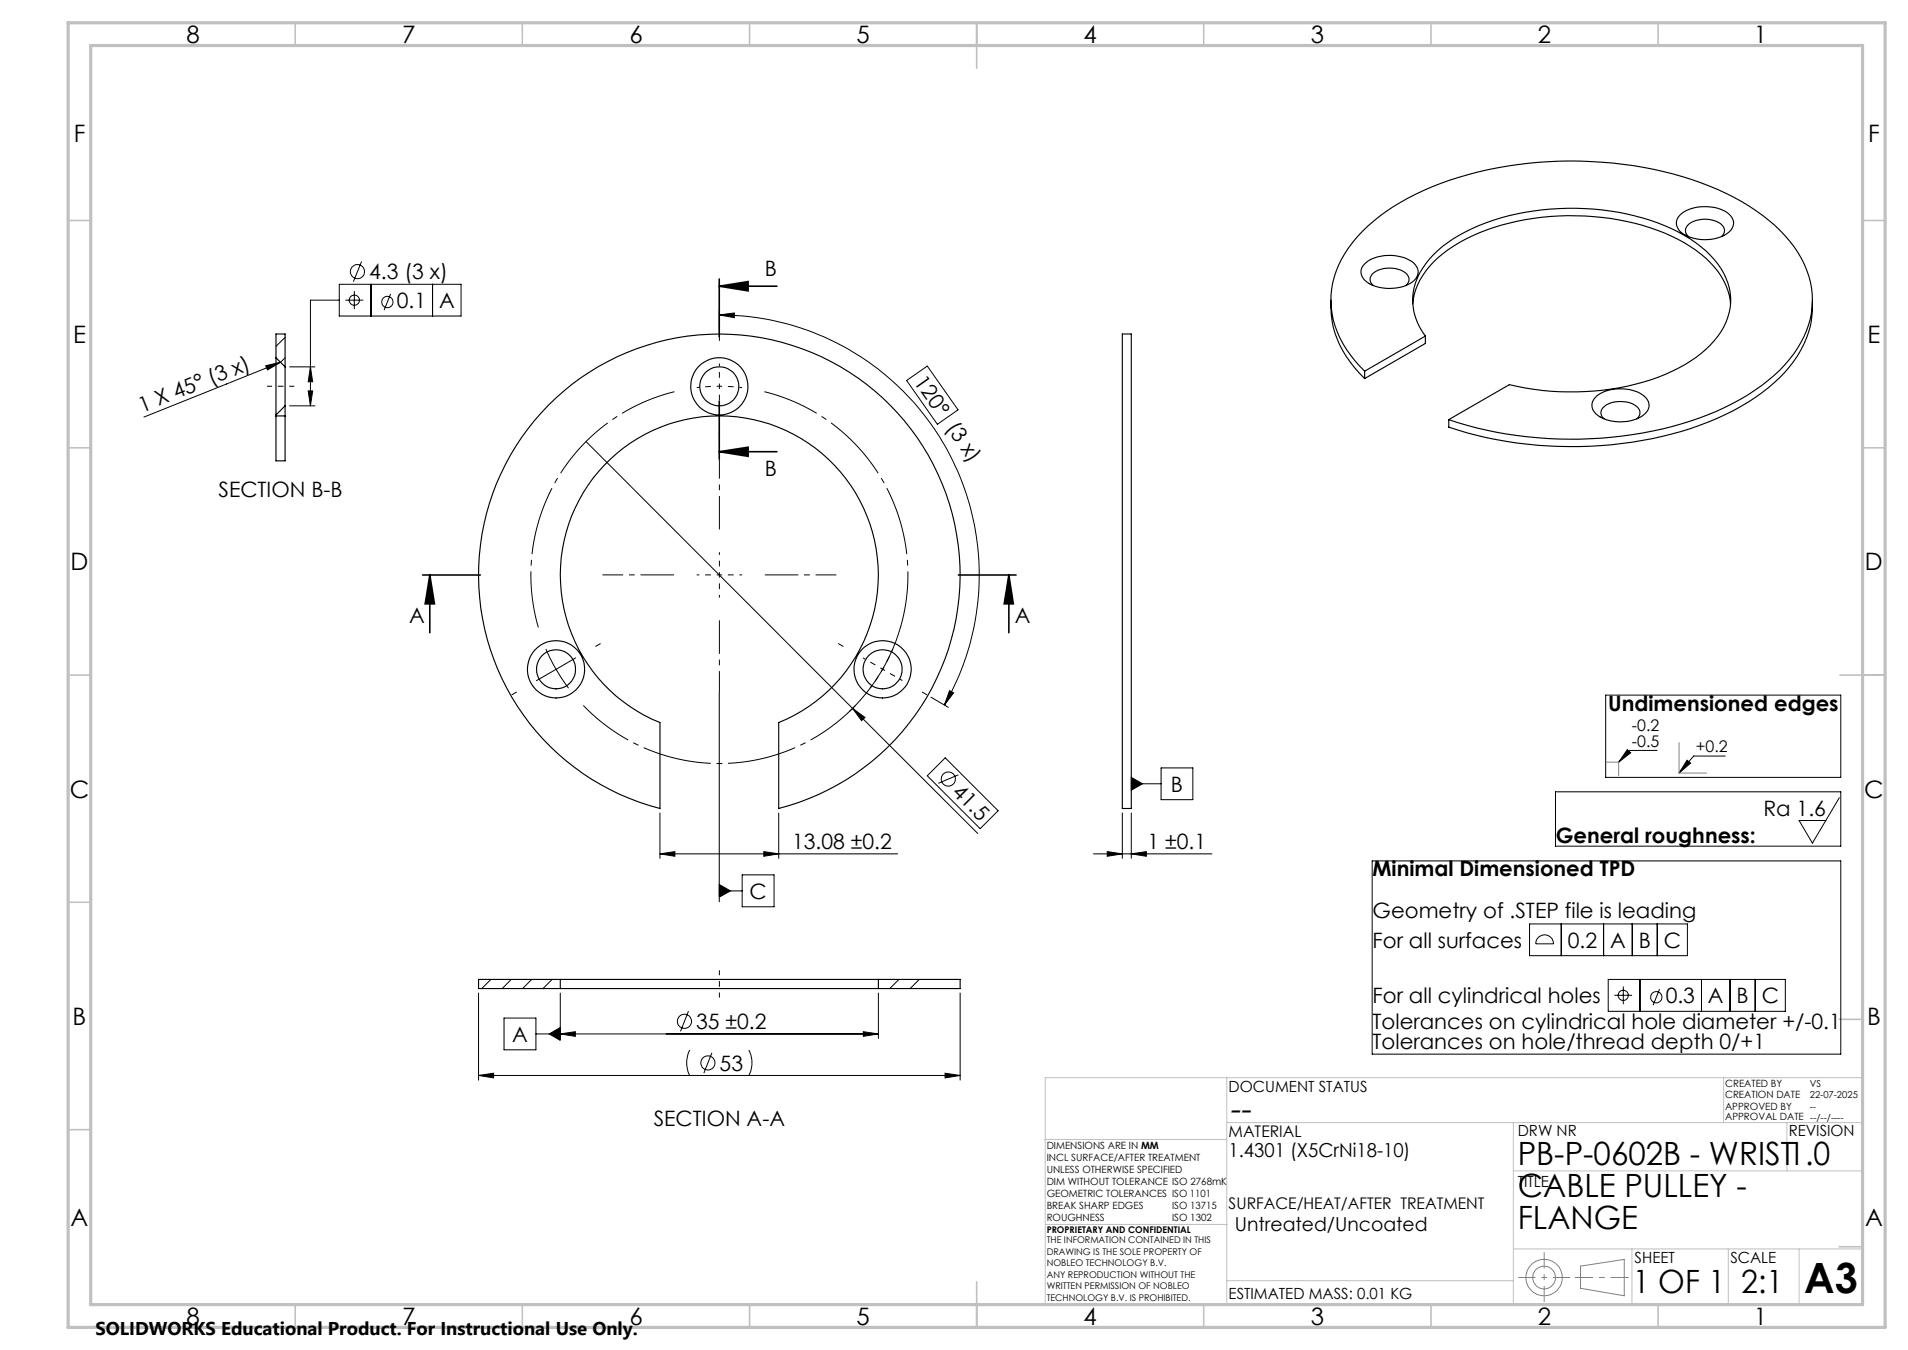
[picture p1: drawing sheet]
<svg xmlns="http://www.w3.org/2000/svg" width="420mm" height="297mm" viewBox="0 0 420 297" stroke-linecap="round" stroke-linejoin="round" font-family="sans-serif">
<g fill="none" stroke="#000" stroke-width=".22">
<path d="M79.6 57.5l-1.8 4.5M61.8 79.7l-30.1 12.1M62.8 74.2l-2.1 2M62.8 78.7l-1 1M74.7 66h-6.4v23.3M74.7 62.5h26.8v7h-26.8zM76 66h4M78 64.1v3.9M81.7 62.5v7M86 64.7l-1.4 3.5M95.2 62.5v7M158.3 69.3l3.3-.4v1z"/>
<path d="M158.3 69.3a57.2 57.2 0 0 1 49.6 85.8M158.3 68.3v4.4M58.5 80.5l3.3-.8-2.9 1.7zM63.7 80.7h5.6M63.7 89.3h5.6M67.8 86h1l-.5 3.3zM68.3 80.7l.5 3.3h-1zM129 97.2l58.7 58.7M199.6 83.7l4.5-3.2 6.8 9.7-4.6 3.1zM198.3 137.8a41.2 41.2 0 0 1-11.3 18.7M120.2 142.8l2.2 4.4M122.4 147.2l2.8 4.2"/>
<path d="M122.4 147.2l-4.3 2.6M126.7 144.7l-4.3 2.5M158.3 152.3v46.1M187.7 155.9l2.7 1.9-.7 .7zM187.7 155.9l27.5 27.5M204.9 153.4l3.8 2.2M209 151.9l.9 .5-2 2.7zM353.4 152.9h51.8v18.1h-51.8zM145.3 178.9v9.9M171.4 178.9v9.9M204.1 170.7l4-4 11.6 11.7-3.9 3.9zM211 170.5l-4.4 1.8"/>
<path d="M247.1 178.9v9.9M249 171l2.5 1.4-2.5 1.4zM249 178.9v9.9M249 172.4h6.6M255.6 168.9h7v7h-7zM342.4 174.2h62.8v12h-62.8zM358.2 164.9l.8 .7-2.7 2.1zM364.8 165.1h-6l-2.5 2.6M371.4 167.2l.7 .7-2.5 2.2zM379.8 166.3h-7l-3.2 3.8M404.9 175.5l-5.9 10-3-5h5.9M145.3 187.9l3.3-.5v1z"/>
<path d="M145.3 187.9h52.3M158.3 194.6l2.5 1.4-2.5 1.4zM158.3 196h5.1M163.4 192.5h7v7h-7zM168.1 187.4l3.3 .5-3.3 .5zM240.7 187.9h26.1M243.7 187.4l3.4 .5-3.4 .5zM249 187.9l3.3-.5v1zM302 189.4h103.2v42.5h-103.2zM105.3 218.5v19.1M108.1 215.5l-2.1 2M112.5 215.5l-1.9 2"/>
<path d="M117.1 215.5l-2.1 2M121.5 215.5l-2 2M123.3 218.5v10M193.4 215.5h.1M193.4 218.5v10M197.9 215.5l-2 2M202.4 215.5l-2.1 2M211.3 218.5v19.1M336.7 203.3h34.7v7h-34.7zM338.7 206.2a1.99 1.99 0 0 1 2.1-.3 1.99 1.99 0 0 1 1.2 1.7h-3.9a1.92 1.92 0 0 1 .6-1.4zM343.7 203.3v7M353 203.3v7"/>
<path d="M354 215.5h39v7h-39zM355.4 219h3.9M357.3 217v3.9M359.3 203.3v7M361 215.5v7M364.8 203.3v7M365.3 217.6l-1.4 3.6M374.5 215.5v7M380.8 215.5v7M386.4 215.5v7M105.3 236.6l3.4-.5v1zM105.3 236.6h106"/>
<path d="M110.9 224h7.1v7h-7.1zM118 227.5h75.4M120.9 227.5l2.4-1.4v2.8zM123.3 227.5l3.3-.5v1zM151.6 222.5l-1.8 4.4M151.8 231a6.2 6.2 0 0 0 0 5.6M156.7 231.6l-1.8 4.5M164.9 231a6.2 6.2 0 0 1 0 5.6M190 227l3.4 .5-3.4 .5zM208 236.1l3.3 .5-3.3 .5z"/>
<circle cx="78.7" cy="59.7" r="1.55"/>
<circle cx="78" cy="66" r="1.12"/>
<circle cx="85.3" cy="66.4" r="1.24"/>
<circle cx="208.7" cy="171.4" r="1.56"/>
<circle cx="357.3" cy="219" r="1.13"/>
<circle cx="364.6" cy="219.4" r="1.24"/>
<circle cx="150.7" cy="224.7" r="1.56"/>
<circle cx="155.8" cy="233.9" r="1.55"/>
</g>
<g fill="none" stroke="#808080" stroke-width=".22">
<path d="M353.6 167.7h2.7v2.9M369.6 163.4v6.7h6.1M347.9 278.5l9.6-1.4v8l-9.6-1.7z"/>
<circle cx="339.9" cy="281" r="2.51"/>
<circle cx="339.9" cy="281.1" r="4"/>
</g>
<path d="M334.2 281h11.4" fill="none" stroke="#808080" stroke-width=".22" stroke-dasharray="15.2 1.3 1.3 1.3" stroke-dashoffset="11.4" stroke-linecap="butt"/>
<path d="M339.9 275.5v10.9" fill="none" stroke="#808080" stroke-width=".22" stroke-dasharray="15.2 1.3 1.3 1.3" stroke-dashoffset="11.7" stroke-linecap="butt"/>
<path d="M346.7 281h11.8" fill="none" stroke="#808080" stroke-width=".22" stroke-dasharray="15.2 1.3 1.3 1.3" stroke-dashoffset="11.2" stroke-linecap="butt"/>
<g fill="none" stroke="#c0c0c0" stroke-width=".22">
<path d="M270.1 237.1v49.9M379.4 237.1v9.9M410.1 237.1h-180v49.9M230 250.7h40M270.1 247h140M333.1 257.6h77M333.1 247v40M393.3 247v10.6M230.2 269.4h39.9M333.1 274.8h77M359.2 274.8v12.2M380.4 274.8v12.2"/>
<path d="M396 274.8v12.2M270.1 281.8h63"/>
</g>
<g fill="none" stroke="#c0c0c0" stroke-width=".35">
<path d="M65 5v5M115 5v5M165 5v5M215 5v10M265 5v5M315 5v5M365 5v5M15 48.5h5M410 48.5h5M15 98.5h5M410 98.5h5M15 148.5h5"/>
<path d="M405 148.5h10M15 198.5h5M404.8 224.3h5M15 248.5h5M404.8 274.3h5M65 287v5M115 287v5M165 287v5M215 282v10M265 287v5M315 287v5M365 287v5"/>
</g>
<path d="M15 5h400v287h-400zM20 10h390v277h-390z" fill="none" stroke="#c0c0c0" stroke-width=".7"/>
<g fill="#000">
<path d="M58.5 80.5l3.3-.8-2.9 1.7zM187.7 155.9l2.7 1.9-.7 .7z"/>
<path d="M158.3 63l6.4-1.1v2.1zM158.3 99.4l6.4-1v2z"/>
<path d="M222.1 126.5l1 6.4h-2zM94.6 126.5l1 6.4h-2z"/>
<path d="M209 151.9l.9 .5-2 2.7zM158.3 69.3l3.3-.4v1z"/>
<path d="M371.4 167.2l.7 .7-2.5 2.2zM358.2 164.9l.8 .7-2.7 2.1z"/>
<path d="M145.3 187.9l3.3-.5v1zM168.1 187.4l3.3 .5-3.3 .5z"/>
<path d="M158.3 194.6l2.5 1.4-2.5 1.4zM243.7 187.4l3.4 .5-3.4 .5zM249 187.9l3.3-.5v1zM249 171l2.5 1.4-2.5 1.4zM123.3 227.5l3.3-.5v1zM190 227l3.4 .5-3.4 .5zM105.3 236.6l3.4-.5v1zM208 236.1l3.3 .5-3.3 .5zM120.9 227.5l2.4 1.4v-2.8zM68.3 80.7l.5 3.3h-1zM67.8 86h1l-.5 3.3z"/>
</g>
<g fill="none" stroke="#000" stroke-width=".25">
<path d="M300.4 58.1a8.4 8.4 0 0 1 7.5-1.7 4.9 4.9 0 0 1 4.3 3.1 3.4 3.4 0 0 1-2.6 3.3 9.8 9.8 0 0 1-8.7-.7 2.48 2.48 0 0 1-.5-4zM369.8 47.3a9.2 9.2 0 0 1 10.2-.6 2.6 2.6 0 0 1 1.6 2.3 2.6 2.6 0 0 1-1.4 2.4 9.3 9.3 0 0 1-10.3-.5 2.4 2.4 0 0 1-.1-3.6zM371.7 52.1a1.79 1.79 0 0 1 .6-3.1 6.2 6.2 0 0 1 6.8 .6 1.59 1.59 0 0 1-.2 2.5M60.7 78.7v12.6M60.7 78.7v-5.2h2.1v7.2M60.7 78.7l2.1 2M247.1 73.5h1.9v104.4h-1.9zM292.9 66a21 21 0 0 0 6.4 16.1l1.1 1.2M302.3 62.8a1.77 1.77 0 0 1 .5-3.1 6.3 6.3 0 0 1 6.9 .6 1.65 1.65 0 0 1-.2 2.5M311 66.8a16.8 16.8 0 0 1 7.7-11.8 47.7 47.7 0 0 1 26.4-7.6 49.8 49.8 0 0 1 26.9 6.8 18.8 18.8 0 0 1 8.6 10.7l.3 1.9M313.8 73.9a12.6 12.6 0 0 1 .1-15.9 29.7 29.7 0 0 1 14.9-9.6 56.8 56.8 0 0 1 39.1 1.9 25.1 25.1 0 0 1 11.5 9.8 12.6 12.6 0 0 1-2.1 14.9 32.8 32.8 0 0 1-17.4 9.6 59.2 59.2 0 0 1-27.7 0l-13.3 7.7M313.8 73.9l-13.4 7.8"/>
<path d="M313.8 73.9v1.7l-13.4 7.7M399 66a21.7 21.7 0 0 1-7.3 17.1 52.8 52.8 0 0 1-23.8 12.4 88.1 88.1 0 0 1-49-1.5v-1.7M60.7 91.5v9.9h2.1v-9.9M60.7 91.5h2.1M60.7 91.3v.2M62.8 80.7v8.6M62.8 89.3l-2.1 2M62.8 89.3v2.2M120.7 89.1a53 53 0 0 1 83.7 11.1 53 53 0 0 1-33 77.7v-18.9a35 35 0 0 0 14.8-53.7 35 35 0 0 0-55.7 0 35 35 0 0 0 14.8 53.7v18.9a53 53 0 0 1-24.6-88.8zM300.4 81.7a21.9 21.9 0 0 1-7.4-15.3 21.3 21.3 0 0 1 6.9-15.5 51.9 51.9 0 0 1 23.4-12.5 87.3 87.3 0 0 1 53 2.6 43.8 43.8 0 0 1 17.7 12.1 19.2 19.2 0 0 1 .8 24.8 41.2 41.2 0 0 1-16.9 12.5 86.1 86.1 0 0 1-54.9 3.2l-4.1-1.3M300.4 81.7v1.6M351.6 87a9.5 9.5 0 0 1 10.3 .1 2.5 2.5 0 0 1-.3 4.4 9.3 9.3 0 0 1-10.3-.5 2.5 2.5 0 0 1 .3-4z"/>
<path d="M353.1 92.1a1.64 1.64 0 0 1 .1-2.7 6.3 6.3 0 0 1 7.3 .3 1.65 1.65 0 0 1-.2 2.4M123.3 215.5h70.1M123.3 217.5h70.1M123.3 215.5v2M123.3 215.5h-18v2h18M193.4 215.5h17.9v2h-17.9M193.4 215.5v2"/>
<circle cx="158.3" cy="85" r="6.3"/>
<circle cx="158.3" cy="85" r="4.3"/>
<circle cx="122.4" cy="147.2" r="4.3"/>
<circle cx="122.4" cy="147.3" r="6.3"/>
<circle cx="194.3" cy="147.3" r="6.3"/>
<circle cx="194.3" cy="147.2" r="4.3"/>
</g>
<path d="M158.4 85l-5 .3M158.4 85l4.9 .3M158.4 85v-5M158.4 85v5M158.4 126.5v-5M158.4 126.5h-5M158.4 126.5v5M158.4 126.5h5M194.3 147.2l2.2-4.4M194.3 147.2l-2.8 4.2M194.3 147.2l4.3 2.5M194.3 147.2l-4.3-2.5" fill="none" stroke="#000" stroke-width=".22" stroke-dasharray="15.2 1.3 1.3 1.3" stroke-dashoffset="14.6" stroke-linecap="butt"/>
<path d="M148.5 86.2a41.5 41.5 0 0 0-30 51.9M198.2 138.1a41.5 41.5 0 0 0-29.9-51.9M128.4 155.2a41.5 41.5 0 0 0 59.9 0" fill="none" stroke="#000" stroke-width=".22" stroke-dasharray="15.2 1.3 1.3 1.3" stroke-dashoffset="2.7" stroke-linecap="butt"/>
<path d="M158.3 63l6.4-1.1v2.1zM158.3 63h12.7M158.3 61.4v12.7M158.3 99.4l6.4-1v2zM158.3 88.3v12.7M158.3 99.4h12.7M93 126.5h12.7M94.6 126.5l1 6.4h-2zM94.6 126.5v12.7M211 126.5h12.7M222.1 126.5l1 6.4h-2zM222.1 126.5v12.7" fill="none" stroke="#000" stroke-width=".35"/>
<path d="M158.4 75v-1.3M158.4 95v1.3M113.8 152.2l-1.2 .7M131.1 142.2l1.1-.6M185.6 142.2l-1.1-.6M203 152.2l1.1 .7" fill="none" stroke="#000" stroke-width=".22" stroke-dasharray="15.2 1.3 1.3 1.3" stroke-linecap="butt"/>
<path d="M158.4 116.5v-15.8M148.4 126.5h-15.8M158.4 136.5v15.7M168.4 126.5h15.7" fill="none" stroke="#000" stroke-width=".22" stroke-dasharray="15.2 1.3 1.3 1.3" stroke-dashoffset="7.9" stroke-linecap="butt"/>
<path d="M58.8 85h6M158.4 213.5v6" fill="none" stroke="#000" stroke-width=".22" stroke-dasharray="15.2 1.3 1.3 1.3" stroke-dashoffset="14.1" stroke-linecap="butt"/>
<text font-size="9.2" x="397.2" y="284.5">A3</text>
<text font-size="7.3" x="270.4" y="246.3">--</text>
<g font-size="7.1">
<text x="334.1" y="256.2">PB-P-0602B - WRIST</text>
<text x="393.6" y="256.2">1.0</text>
<text x="334.1" y="263.3">CABLE PULLEY -</text>
<text x="334.1" y="270.3">FLANGE</text>
<text x="359.4" y="284.5">1 OF 1</text>
<text x="383.3" y="284.5">2:1</text>
</g>
<g font-size="5.3">
<text x="41" y="9.5">8</text>
<text x="88.5" y="9.5">7</text>
<text x="138.5" y="9.5">6</text>
<text x="188.5" y="9.5">5</text>
<text x="238.5" y="9.5">4</text>
<text x="288.5" y="9.5">3</text>
<text x="338.5" y="9.5">2</text>
<text x="386" y="9.5">1</text>
<text x="16.2" y="31.3">F</text>
<text x="411.2" y="31.3">F</text>
<text x="16.1" y="75.5">E</text>
<text x="411.1" y="75.5">E</text>
<text x="15.5" y="125.5">D</text>
<text x="410.5" y="125.5">D</text>
<text x="15.4" y="175.5">C</text>
<text x="410.4" y="175.5">C</text>
<text x="16" y="225.5">B</text>
<text x="411" y="225.5">B</text>
<text x="15.5" y="269.8">A</text>
<text x="410.5" y="269.8">A</text>
<text x="41" y="291.5">8</text>
<text x="88.5" y="291.5">7</text>
<text x="138.5" y="291.5">6</text>
<text x="188.5" y="291.5">5</text>
<text x="238.5" y="291.5">4</text>
<text x="288.5" y="291.5">3</text>
<text x="338.5" y="291.5">2</text>
<text x="386" y="291.5">1</text>
</g>
<g font-size="4.7">
<text x="81.3" y="61.5">4.3 (3 x)</text>
<text x="168.4" y="60.8">B</text>
<text x="87.3" y="67.8">0.1</text>
<text x="96.7" y="67.8">A</text>
<text x="201" y="84" transform="rotate(55 201 84)">120° (3 x)</text>
<text x="31.3" y="90.8" transform="rotate(-22 31.3 90.8)">1 X 45° (3 x)</text>
<text x="168.4" y="104.7">B</text>
<text x="48.1" y="109.4">SECTION B-B</text>
<text x="90.1" y="137">A</text>
<text x="223.4" y="137">A</text>
<text x="354" y="156.4">Undimensioned edges</text>
<text x="209.4" y="174.4" transform="rotate(45 209.4 174.4)">41.5</text>
<text x="257.8" y="174.2">B</text>
<text x="388.2" y="179.5">Ra 1.6</text>
<text x="342.5" y="185.5">General roughness:</text>
<text x="174.4" y="186.8">13.08 ±0.2</text>
<text x="252.6" y="186.8">1 ±0.1</text>
<text x="165" y="197.7">C</text>
<text x="302.1" y="192.8">Minimal Dimensioned TPD</text>
<text x="302.1" y="201.9">Geometry of .STEP file is leading</text>
<text x="302.1" y="208.5">For all surfaces</text>
<text x="345.1" y="208.5">0.2</text>
<text x="354.4" y="208.5">A</text>
<text x="360.7" y="208.5">B</text>
<text x="366.3" y="208.5">C</text>
<text x="302.1" y="220.7">For all cylindrical holes</text>
<text x="366.7" y="220.7">0.3</text>
<text x="376" y="220.7">A</text>
<text x="382.3" y="220.7">B</text>
<text x="387.8" y="220.7">C</text>
<text x="153.3" y="226.4">35 ±0.2</text>
<text x="302.1" y="226.3">Tolerances on cylindrical hole diameter +/-0.1</text>
<text x="112.7" y="229.2">A</text>
<text x="302.1" y="230.9">Tolerances on hole/thread depth 0/+1</text>
<text x="158.4" y="235.5">53</text>
<text x="143.9" y="247.6">SECTION A-A</text>
</g>
<g font-size="4.2">
<text x="270.4" y="254.6">1.4301 (X5CrNi18-10)</text>
<text x="271.8" y="270.8">Untreated/Uncoated</text>
</g>
<text font-size="4.1" x="21" y="293.7">SOLIDWORKS Educational Product. For Instructional Use Only.</text>
<g font-size="3.5">
<text x="359.2" y="160.9">-0.2</text>
<text x="359.2" y="164.3">-0.5</text>
<text x="373.3" y="165.5">+0.2</text>
<text x="270.4" y="250.1">MATERIAL</text>
<text x="270.4" y="266">SURFACE/HEAT/AFTER TREATMENT</text>
</g>
<g font-size="3.4">
<text x="270.4" y="240.2">DOCUMENT STATUS</text>
<text x="334.1" y="250">DRW NR</text>
<text x="393.7" y="250">REVISION</text>
<text x="334.1" y="261.1">TITLE</text>
<text x="359.8" y="277.9">SHEET</text>
<text x="380.9" y="277.9">SCALE</text>
<text x="270.4" y="285.7">ESTIMATED MASS: 0.01 KG</text>
</g>
<g font-size="2.2">
<text x="379.7" y="239.1">CREATED BY</text>
<text x="379.7" y="244.2">APPROVED BY</text>
<text x="379.7" y="241.6">CREATION DATE</text>
<text x="379.7" y="246.5">APPROVAL DATE --/--/----</text>
<text x="230.4" y="252.7">DIMENSIONS ARE IN MM</text>
<text x="230.4" y="255.4">INCL SURFACE/AFTER TREATMENT</text>
<text x="230.4" y="258">UNLESS OTHERWISE SPECIFIED</text>
<text x="230.4" y="260.7">DIM WITHOUT TOLERANCE ISO 2768mK</text>
<text x="230.4" y="263.3">GEOMETRIC TOLERANCES ISO 1101</text>
<text x="230.4" y="266">BREAK SHARP EDGES</text>
<text x="230.4" y="268.6">ROUGHNESS</text>
<text x="258" y="266">ISO 13715</text>
<text x="258" y="268.7">ISO 1302</text>
</g>
<g font-size="2.1">
<text x="398.4" y="239.1">VS</text>
<text x="398.4" y="244.2">--</text>
<text x="398.4" y="241.7">22-07-2025</text>
</g>
<g font-size="2">
<text x="230.4" y="271.3">PROPRIETARY AND CONFIDENTIAL</text>
<text x="230.4" y="273.5">THE INFORMATION CONTAINED IN THIS</text>
<text x="230.4" y="276.1">DRAWING IS THE SOLE PROPERTY OF</text>
<text x="230.4" y="278.6">NOBLEO TECHNOLOGY B.V.</text>
<text x="230.4" y="281.1">ANY REPRODUCTION WITHOUT THE</text>
<text x="230.4" y="283.6">WRITTEN PERMISSION OF NOBLEO</text>
<text x="230.4" y="286.2">TECHNOLOGY B.V. IS PROHIBITED.</text>
</g>
</svg>
